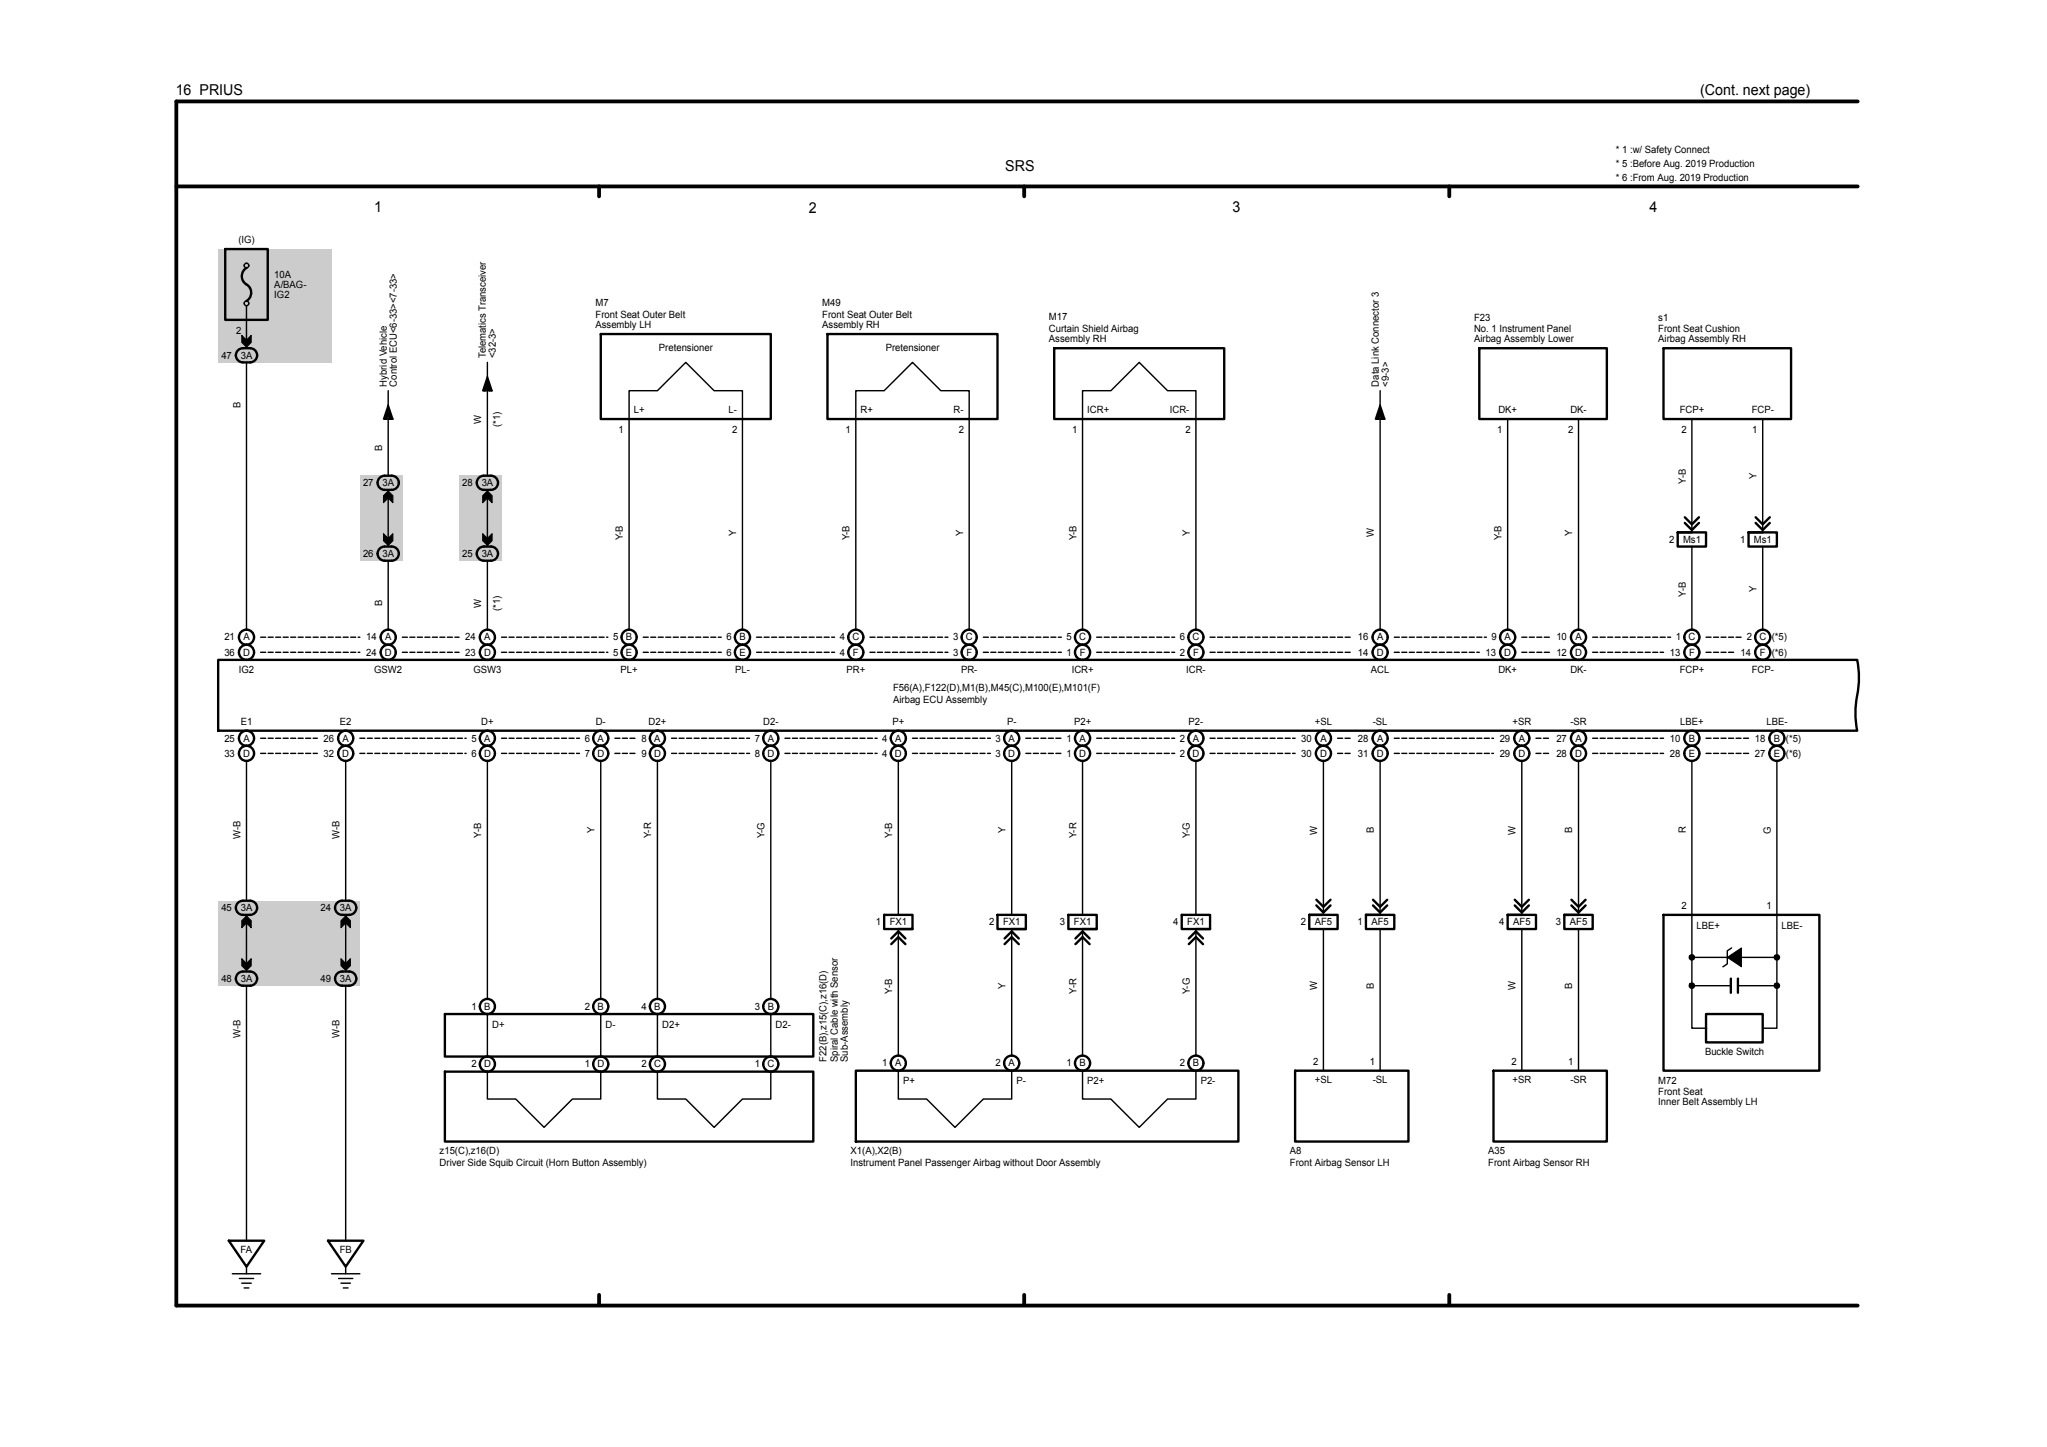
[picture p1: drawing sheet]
<svg xmlns="http://www.w3.org/2000/svg" width="297mm" height="210mm" viewBox="0 0 297 210" stroke-linecap="round" stroke-linejoin="round" font-family="sans-serif">
<path d="M269.5 14.7h-243.9v174.8h243.9M25.6 27.1h243.9M86.9 27v1.5M148.6 27v1.5M210.3 27v1.5M86.9 187.9v1.5M148.6 187.9v1.5M210.3 187.9v1.5" fill="none" stroke="#000" stroke-width=".55"/>
<g fill="#ccc">
<path d="M31.7 130.7h20.5v12.4h-20.5z"/>
<path d="M31.7 36.1h16.4v16.5h-16.4z"/>
<path d="M66.6 69h6.2v12.4h-6.2z"/>
<path d="M52.2 69h6.2v12.4h-6.2z"/>
<path d="M32.7 36.1h6.1v10.3h-6.1z"/>
</g>
<g fill="none" stroke="#000" stroke-width=".34">
<path d="M32.7 36.1h6.1v10.3h-6.1zM35.8 38.9a1.43 1.43 0 0 0 .2 2.5 1.39 1.39 0 0 1-.2 2.3M34.4 51l.2-.3a2.22 2.22 0 0 1 2.5 .3 1.03 1.03 0 0 1 .1 1 1.03 1.03 0 0 1-.9 .6h-1a1.03 1.03 0 0 1-1-.6 1.03 1.03 0 0 1 .1-1zM87.2 48.5h24.6v12.3h-24.6zM120.1 48.5h24.6v12.3h-24.6zM153 50.5h24.6v10.3h-24.6zM214.6 50.5h18.5v10.3h-18.5zM241.4 50.5h18.5v10.3h-18.5zM55 79.7l.2-.2a2.22 2.22 0 0 1 2.5 .2 1.03 1.03 0 0 1 .1 1.1 1.03 1.03 0 0 1-1 .6h-1a1.03 1.03 0 0 1-.9-.6 1.03 1.03 0 0 1 .1-1.1zM55.2 69.2a2.22 2.22 0 0 1 2.5 .3 1.03 1.03 0 0 1 .1 1 1.03 1.03 0 0 1-1 .6h-1a1.03 1.03 0 0 1-1-.7 1.03 1.03 0 0 1 .4-1.2zM69.4 79.7l.2-.2a2.22 2.22 0 0 1 2.5 .2 1.03 1.03 0 0 1 0 1.1 1.03 1.03 0 0 1-.9 .6h-1a1.03 1.03 0 0 1-.9-.6 1.03 1.03 0 0 1 .1-1.1zM69.4 69.5l.2-.3a2.22 2.22 0 0 1 2.5 .3 1.03 1.03 0 0 1 0 1 1.03 1.03 0 0 1-.9 .6h-1a1.03 1.03 0 0 1-.9-.6 1.03 1.03 0 0 1 .1-1z"/>
<path d="M243.4 77.3h4.1v2h-4.1zM243.4 77.3h2.1M244.4 75.1l1.1 1 1-1M244.4 75.9l1.1 1 1-1M253.7 77.3h4.1v2h-4.1zM253.7 77.3h2.1M254.7 75.1l1.1 1 1-1M254.7 75.9l1.1 1 1-1M31.7 95.8h237.8a13.9 13.9 0 0 1-.2 5.9l-.1 2.1 .3 2.2h-237.8zM34.4 131.1l.2-.2a2.22 2.22 0 0 1 2.5 .2 1.03 1.03 0 0 1 .1 1.1 1.03 1.03 0 0 1-.9 .6h-1a1.03 1.03 0 0 1-1-.6 1.03 1.03 0 0 1 .1-1.1zM48.8 131.1l.2-.2a2.22 2.22 0 0 1 2.5 .2 1.03 1.03 0 0 1 .1 1.1 1.03 1.03 0 0 1-.9 .6h-1.1a1.03 1.03 0 0 1-.9-.6 1.03 1.03 0 0 1 .1-1.1zM128.3 132.8h4.1v2h-4.1z"/>
<path d="M129.3 137l1-1 1.1 1M129.3 136.2l1-1 1.1 1M130.3 134.8h2.1M144.7 132.8h4.1v2h-4.1zM145.8 137l1-1 1 1M145.8 136.2l1-1 1 1M146.8 134.8h2M155 132.8h4.1v2h-4.1zM156 137l1.1-1 1 1M156 136.2l1.1-1 1 1M157.1 134.8h2M171.5 132.8h4.1v2h-4.1z"/>
<path d="M172.5 137l1-1 1 1M172.5 136.2l1-1 1 1M173.5 134.8h2.1M190 132.8h4.1v2h-4.1zM190 132.8h2M191 130.6l1 1 1-1M191 131.4l1 1 1-1M198.2 132.8h4.1v2h-4.1zM198.2 132.8h2M199.2 130.6l1 1 1.1-1M199.2 131.4l1 1 1.1-1M218.7 132.8h4.2v2h-4.2z"/>
<path d="M218.7 132.8h2.1M219.8 130.6l1 1 1-1M219.8 131.4l1 1 1-1M227 132.8h4.1v2h-4.1zM227 132.8h2M228 130.6l1 1 1.1-1M228 131.4l1 1 1.1-1M241.4 132.8h22.6v22.6h-22.6zM34.6 141.2a2.22 2.22 0 0 1 2.5 .2 1.03 1.03 0 0 1 .1 1.1 1.03 1.03 0 0 1-.9 .6h-1a1.03 1.03 0 0 1-1-.8 1.03 1.03 0 0 1 .3-1.1zM49 141.2a2.22 2.22 0 0 1 2.5 .2 1.03 1.03 0 0 1 .1 1.1 1.03 1.03 0 0 1-.9 .6h-1.1a1.03 1.03 0 0 1-.9-.8 1.03 1.03 0 0 1 .3-1.1zM64.5 155.5h53.5v10.2h-53.5zM64.5 147.2h53.5v6.1h-53.5z"/>
<path d="M124.2 155.4h55.5v10.3h-55.5zM187.9 155.4h16.5v10.3h-16.5zM216.7 155.4h16.4v10.3h-16.4zM247.5 147.2h8.3v4.1h-8.3zM251.1 142v2.1M252.2 142v2.1M33.2 180.1h5.1l-2.5 3.7zM47.6 180.1h5.1l-2.5 3.7z"/>
<circle cx="35.8" cy="94.7" r="1.1"/>
<circle cx="35.8" cy="92.5" r="1.1"/>
<circle cx="56.3" cy="92.5" r="1.1"/>
<circle cx="56.3" cy="94.7" r="1.1"/>
<circle cx="70.7" cy="92.5" r="1.1"/>
<circle cx="70.7" cy="94.7" r="1.1"/>
<circle cx="91.3" cy="94.7" r="1.1"/>
<circle cx="91.3" cy="92.5" r="1.1"/>
<circle cx="107.7" cy="94.7" r="1.1"/>
<circle cx="107.7" cy="92.5" r="1.1"/>
<circle cx="124.2" cy="92.5" r="1.1"/>
<circle cx="124.2" cy="94.7" r="1.1"/>
<circle cx="140.6" cy="92.5" r="1.1"/>
<circle cx="140.6" cy="94.7" r="1.1"/>
<circle cx="157.1" cy="92.5" r="1.1"/>
<circle cx="157.1" cy="94.7" r="1.1"/>
<circle cx="173.5" cy="92.5" r="1.1"/>
<circle cx="173.5" cy="94.7" r="1.1"/>
<circle cx="200.2" cy="92.5" r="1.1"/>
<circle cx="200.2" cy="94.7" r="1.1"/>
<circle cx="218.7" cy="94.7" r="1.1"/>
<circle cx="218.7" cy="92.5" r="1.1"/>
<circle cx="229" cy="92.5" r="1.1"/>
<circle cx="229" cy="94.7" r="1.1"/>
<circle cx="245.5" cy="92.5" r="1.1"/>
<circle cx="245.5" cy="94.7" r="1.1"/>
<circle cx="255.8" cy="92.5" r="1.1"/>
<circle cx="255.8" cy="94.7" r="1.1"/>
<circle cx="35.8" cy="109.3" r="1.1"/>
<circle cx="35.8" cy="107.1" r="1.1"/>
<circle cx="50.2" cy="109.3" r="1.1"/>
<circle cx="50.2" cy="107.1" r="1.1"/>
<circle cx="70.7" cy="109.3" r="1.1"/>
<circle cx="70.7" cy="107.1" r="1.1"/>
<circle cx="87.2" cy="109.3" r="1.1"/>
<circle cx="87.2" cy="107.1" r="1.1"/>
<circle cx="95.4" cy="109.3" r="1.1"/>
<circle cx="95.4" cy="107.1" r="1.1"/>
<circle cx="111.8" cy="109.3" r="1.1"/>
<circle cx="111.8" cy="107.1" r="1.1"/>
<circle cx="130.3" cy="107.1" r="1.1"/>
<circle cx="130.3" cy="109.3" r="1.1"/>
<circle cx="146.8" cy="109.3" r="1.1"/>
<circle cx="146.8" cy="107.1" r="1.1"/>
<circle cx="157.1" cy="109.3" r="1.1"/>
<circle cx="157.1" cy="107.1" r="1.1"/>
<circle cx="173.5" cy="107.1" r="1.1"/>
<circle cx="173.5" cy="109.3" r="1.1"/>
<circle cx="192" cy="109.3" r="1.1"/>
<circle cx="192" cy="107.1" r="1.1"/>
<circle cx="200.2" cy="109.3" r="1.1"/>
<circle cx="200.2" cy="107.1" r="1.1"/>
<circle cx="220.8" cy="109.3" r="1.1"/>
<circle cx="220.8" cy="107.1" r="1.1"/>
<circle cx="229" cy="109.3" r="1.1"/>
<circle cx="229" cy="107.1" r="1.1"/>
<circle cx="245.5" cy="107.1" r="1.1"/>
<circle cx="245.5" cy="109.3" r="1.1"/>
<circle cx="257.8" cy="109.3" r="1.1"/>
<circle cx="257.8" cy="107.1" r="1.1"/>
<circle cx="70.7" cy="146.1" r="1.1"/>
<circle cx="70.7" cy="154.4" r="1.1"/>
<circle cx="87.2" cy="146.1" r="1.1"/>
<circle cx="87.2" cy="154.4" r="1.1"/>
<circle cx="95.4" cy="146.1" r="1.1"/>
<circle cx="95.4" cy="154.4" r="1.1"/>
<circle cx="111.8" cy="146.1" r="1.1"/>
<circle cx="111.8" cy="154.4" r="1.1"/>
<circle cx="130.3" cy="154.3" r="1.1"/>
<circle cx="146.8" cy="154.3" r="1.1"/>
<circle cx="157.1" cy="154.3" r="1.1"/>
<circle cx="173.5" cy="154.3" r="1.1"/>
</g>
<g fill="none" stroke="#000" stroke-width=".21">
<path d="M35.8 44.4v6.1M35.8 52.6v38.8M56.3 56.7v12.3M70.5 56.7l.2-.8 .3 .8h.1l-.4-1.2-.4 1.2h-.1l.5-1.6 .6 1.6h.1l-.7-2.1-.7 2.1h1.4M70.7 52.6v16.4M200.2 56.7v34.7M56.1 60.8l.2-.7 .3 .7h.1l-.4-1.2-.4 1.2h-.1l.5-1.6 .6 1.6h.1l-.7-2-.7 2h1.4M56.3 71.1v8.2M70.7 71.1v8.2M200 60.8l.2-.7 .3 .7h.1l-.4-1.2-.4 1.2h-.1l.5-1.6 .6 1.6h.1l-.7-2-.6 2h1.3M218.7 60.8v30.6M229 60.8v30.6"/>
<path d="M245.5 60.8v16.5M245.5 79.3v12.1M255.8 60.8v16.5M255.8 79.3v12.1M56.3 81.4v10M70.7 81.4v10M91.3 91.4v-34.7h4.1l4.1-4.1 4.1 4.1h4.1v34.7M124.2 91.4v-34.7h4.1l4.1-4.1 4.1 4.1h4.1v34.7M157.1 91.4v-34.7h4.1l4.1-4.1 4.1 4.1h4.1v34.7M35.8 110.4v20.3M50.2 110.4v20.3M70.7 110.4v34.6"/>
<path d="M87.2 110.4v34.6M95.4 110.4v34.6M111.8 110.4v34.6M130.3 110.4v22.4M146.8 110.4v22.4M157.1 110.4v22.4M173.5 110.4v22.4M192 110.4v22.4M200.2 110.4v22.4M220.8 110.4v22.4M229 110.4v22.4M245.5 110.4v38.8h2"/>
<path d="M257.8 110.4v38.8h-2M35.8 132.8v8.2M50.2 132.8v8.2M130.3 134.8v18.4M146.8 134.8v18.4M157.1 134.8v18.4M173.5 134.8v18.4M192 134.8v20.6M200.2 134.8v20.6M220.8 134.8v20.6M229 134.8v20.6M245.2 138.7a.38 .38 0 0 0 .2 .6 .38 .38 0 0 0 .4-.4 .38 .38 0 0 0-.5-.3l-.1 .1 .1 .3 .2 .1 .2-.2-.1-.1h-.2l.1 .1h12.3l-.1-.1 .1-.1 .2 .2v.2h-.3l-.2-.4a.38 .38 0 0 1 .6 .1 .38 .38 0 0 1-.3 .5 .38 .38 0 0 1-.3-.5v-.1"/>
<path d="M251.2 137.6l-.6 .4v1.9l-.6 .4M35.8 143.1v37M50.2 143.1v37M70.7 155.5v4h4.1l4.1 4.1 4.2-4.1h4.1v-4M70.7 147.2v6.1M87.2 147.2v6.1M95.4 155.5v4h4.1l4.1 4.1 4.1-4.1h4.1v-4M95.4 147.2v6.1M111.8 147.2v6.1M130.3 155.4v4.1h4.1l4.2 4.1 4.1-4.1h4.1v-4.1M157.1 155.4v4.1h4.1l4.1 4.1 4.1-4.1h4.1v-4.1M245.2 142.8a.38 .38 0 0 0 .2 .6 .38 .38 0 0 0 .5-.4 .38 .38 0 0 0-.6-.3l-.1 .1 .1 .3 .2 .2 .2-.2-.1-.2h-.2l.1 .2h5.6"/>
<path d="M257.5 142.8a.38 .38 0 0 0 .2 .6 .38 .38 0 0 0 .5-.4 .38 .38 0 0 0-.6-.3l-.1 .1 .1 .3 .2 .2 .2-.2-.2-.2h-.1l.1 .2h-5.6M33.7 184.9h4.1M34.7 185.5h2.1M35.1 186.2h1.4M35.4 186.9h.7M35.8 183.8v1.1M48.1 184.9h4.1M49.1 185.5h2.1M49.5 186.2h1.3M49.8 186.9h.7M50.2 183.8v1.1"/>
<circle cx="35.8" cy="38.5" r=".34"/>
<circle cx="35.8" cy="44" r=".34"/>
</g>
<path d="M35.1 48.7l.7 .7 .7-.7v1l-.7 .7-.7-.7zM55.6 77.4l.7 .7 .7-.7v1.1l-.7 .7-.7-.7zM56.3 71.3l.7 .6v1.1l-.7-.7-.7 .7v-1.1zM70 77.4l.7 .7 .7-.7v1.1l-.7 .7-.7-.7zM70 71.9l.7-.6 .7 .6v1.1l-.7-.7-.7 .7zM35.1 133.6l.7-.7 .7 .7v1l-.7-.6-.7 .6zM35.1 139.1l.7 .7 .7-.7v1.1l-.7 .6-.7-.6zM49.5 133.6l.7-.7 .6 .7v1l-.6-.6-.7 .6zM49.5 139.1l.7 .7 .6-.7v1.1l-.6 .6-.7-.6zM250.6 138.9l2.1-1.3v2.7z" fill="#000"/>
<path d="M35.1 48.7l.7 .7 .7-.7v1l-.7 .7-.7-.7zM55.6 77.4l.7 .7 .7-.7v1.1l-.7 .7-.7-.7zM56.3 71.3l.7 .6v1.1l-.7-.7-.7 .7v-1.1zM70 77.4l.7 .7 .7-.7v1.1l-.7 .7-.7-.7zM70 71.9l.7-.6 .7 .6v1.1l-.7-.7-.7 .7zM35.1 133.6l.7-.7 .7 .7v1l-.7-.6-.7 .6zM35.1 139.1l.7 .7 .7-.7v1.1l-.7 .6-.7-.6zM49.5 133.6l.7-.7 .6 .7v1l-.6-.6-.7 .6zM49.5 139.1l.7 .7 .6-.7v1.1l-.6 .6-.7-.6zM250.6 138.9l2.1-1.3v2.7z" fill="none" stroke="#000" stroke-width=".15"/>
<g fill="none" stroke="#000" stroke-width=".21" stroke-dasharray=".7 .4">
<path d="M37.8 92.5h14.4M37.8 94.7h14.4M58.4 92.5h8.2M58.4 94.7h8.2M72.8 92.5h15.4M72.8 94.7h15.4M93.3 92.5h11.3M93.3 94.7h11.3M109.8 92.5h11.3M109.8 94.7h11.3M126.2 92.5h11.3M126.2 94.7h11.3"/>
<path d="M142.7 92.5h11.3M142.7 94.7h11.3M159.1 92.5h11.3M159.1 94.7h11.3M175.6 92.5h20.5M175.6 94.7h20.5M202.3 92.5h13.4M202.3 94.7h12.3M220.8 92.5h4.1M220.8 94.7h4.1M231.1 92.5h11.3M231.1 94.7h10.3"/>
<path d="M247.5 92.5h5.2M247.5 94.7h4.1M37.8 107.1h8.2M37.8 109.3h8.2M52.2 107.1h15.4M52.2 109.3h15.4M72.8 107.1h11.3M72.8 109.3h11.3M89.2 107.1h3.1M89.2 109.3h3.1M97.4 107.1h11.4M97.4 109.3h11.4"/>
<path d="M113.9 107.1h13.4M113.9 109.3h13.4M132.4 107.1h11.3M132.4 109.3h11.3M148.8 107.1h5.2M148.8 109.3h5.2M159.1 107.1h11.3M159.1 109.3h11.3M175.6 107.1h12.3M175.6 109.3h12.3M194.1 107.1h2M194.1 109.3h2"/>
<path d="M202.3 107.1h14.4M202.3 109.3h14.4M222.9 107.1h2M222.9 109.3h2M231.1 107.1h10.3M231.1 109.3h10.3M247.5 107.1h6.2M247.5 109.3h6.2"/>
</g>
<g font-size="2.2">
<text x="25.5" y="13.8">16 PRIUS</text>
<text x="246.7" y="13.8">(Cont. next page)</text>
<text x="145.8" y="24.8">SRS</text>
<text x="54.3" y="30.7">1</text>
<text x="117.3" y="30.8">2</text>
<text x="178.8" y="30.8">3</text>
<text x="239.3" y="30.7">4</text>
</g>
<g font-size="1.5">
<text x="234.4" y="22.2">* 1 :w/ Safety Connect</text>
<text x="234.4" y="24.3">* 5 :Before Aug. 2019 Production</text>
<text x="234.4" y="26.3">* 6 :From Aug. 2019 Production</text>
<text x="34.6" y="35.2">(IG)</text>
<text x="39.8" y="40.4">10A</text>
<text x="39.8" y="41.8">A/BAG-</text>
<text x="39.8" y="43.3">IG2</text>
<text x="86.4" y="44.4">M7</text>
<text x="86.4" y="46.1">Front Seat Outer Belt</text>
<text x="86.4" y="47.6">Assembly LH</text>
<text x="119.3" y="44.4">M49</text>
<text x="119.3" y="46.1">Front Seat Outer Belt</text>
<text x="119.3" y="47.6">Assembly RH</text>
<text x="152.2" y="46.5">M17</text>
<text x="213.9" y="46.6">F23</text>
<text x="240.6" y="46.6">s1</text>
<text x="32.1" y="52">47</text>
<text x="34.3" y="48.4">2</text>
<text x="34.9" y="52">3A</text>
<text x="70.5" y="52" transform="rotate(-90 70.5 52)">Telematics Transceiver</text>
<text x="72" y="52" transform="rotate(-90 72 52)">&lt;32-3&gt;</text>
<text x="95.6" y="51">Pretensioner</text>
<text x="128.5" y="51">Pretensioner</text>
<text x="152.2" y="48.2">Curtain Shield Airbag</text>
<text x="152.2" y="49.7">Assembly RH</text>
<text x="213.9" y="48.2">No. 1 Instrument Panel</text>
<text x="213.9" y="49.7">Airbag Assembly Lower</text>
<text x="240.6" y="48.2">Front Seat Cushion</text>
<text x="240.6" y="49.7">Airbag Assembly RH</text>
<text x="34.9" y="59.2" transform="rotate(-90 34.9 59.2)">B</text>
<text x="56.1" y="56.1" transform="rotate(-90 56.1 56.1)">Hybrid Vehicle</text>
<text x="57.6" y="56.1" transform="rotate(-90 57.6 56.1)">Control ECU&lt;6-33&gt;&lt;7-33&gt;</text>
<text x="92" y="59.9">L+</text>
<text x="105.7" y="59.9">L-</text>
<text x="124.9" y="59.9">R+</text>
<text x="138.4" y="59.9">R-</text>
<text x="157.8" y="59.9">ICR+</text>
<text x="169.7" y="59.9">ICR-</text>
<text x="200" y="56.1" transform="rotate(-90 200 56.1)">Data Link Connector 3</text>
<text x="201.5" y="56.1" transform="rotate(-90 201.5 56.1)">&lt;9-3&gt;</text>
<text x="217.4" y="59.9">DK+</text>
<text x="227.9" y="59.9">DK-</text>
<text x="243.7" y="59.9">FCP+</text>
<text x="254.2" y="59.9">FCP-</text>
<text x="55.4" y="65.4" transform="rotate(-90 55.4 65.4)">B</text>
<text x="69.8" y="61.5" transform="rotate(-90 69.8 61.5)">W</text>
<text x="72.6" y="61.9" transform="rotate(-90 72.6 61.9)">(*1)</text>
<text x="89.8" y="62.8">1</text>
<text x="106.2" y="62.8">2</text>
<text x="122.7" y="62.8">1</text>
<text x="139.1" y="62.8">2</text>
<text x="155.6" y="62.8">1</text>
<text x="172" y="62.8">2</text>
<text x="217.2" y="62.8">1</text>
<text x="227.5" y="62.8">2</text>
<text x="244" y="62.8">2</text>
<text x="254.2" y="62.8">1</text>
<text x="52.7" y="70.5">27</text>
<text x="55.5" y="70.5">3A</text>
<text x="67.1" y="70.5">28</text>
<text x="69.9" y="70.5">3A</text>
<text x="244.6" y="70.2" transform="rotate(-90 244.6 70.2)">Y-B</text>
<text x="254.9" y="69.5" transform="rotate(-90 254.9 69.5)">Y</text>
<text x="106.8" y="77.7" transform="rotate(-90 106.8 77.7)">Y</text>
<text x="139.7" y="77.7" transform="rotate(-90 139.7 77.7)">Y</text>
<text x="172.6" y="77.7" transform="rotate(-90 172.6 77.7)">Y</text>
<text x="199.3" y="77.9" transform="rotate(-90 199.3 77.9)">W</text>
<text x="228.1" y="77.7" transform="rotate(-90 228.1 77.7)">Y</text>
<text x="52.7" y="80.8">26</text>
<text x="55.5" y="80.8">3A</text>
<text x="67.1" y="80.8">25</text>
<text x="69.9" y="80.8">3A</text>
<text x="90.4" y="78.4" transform="rotate(-90 90.4 78.4)">Y-B</text>
<text x="123.3" y="78.4" transform="rotate(-90 123.3 78.4)">Y-B</text>
<text x="156.2" y="78.4" transform="rotate(-90 156.2 78.4)">Y-B</text>
<text x="217.9" y="78.4" transform="rotate(-90 217.9 78.4)">Y-B</text>
<text x="242.2" y="78.8">2</text>
<text x="244.2" y="78.8">Ms1</text>
<text x="252.5" y="78.8">1</text>
<text x="254.5" y="78.8">Ms1</text>
<text x="55.4" y="88" transform="rotate(-90 55.4 88)">B</text>
<text x="69.8" y="88.2" transform="rotate(-90 69.8 88.2)">W</text>
<text x="72.6" y="88.7" transform="rotate(-90 72.6 88.7)">(*1)</text>
<text x="244.6" y="86.6" transform="rotate(-90 244.6 86.6)">Y-B</text>
<text x="254.9" y="85.9" transform="rotate(-90 254.9 85.9)">Y</text>
<text x="32.6" y="95.1">36</text>
<text x="32.6" y="93">21</text>
<text x="35.3" y="95.1">D</text>
<text x="35.3" y="93">A</text>
<text x="53.1" y="95.1">24</text>
<text x="53.1" y="93">14</text>
<text x="55.8" y="95.1">D</text>
<text x="55.9" y="93">A</text>
<text x="67.5" y="95.1">23</text>
<text x="67.5" y="93">24</text>
<text x="70.2" y="95.1">D</text>
<text x="70.3" y="93">A</text>
<text x="88.9" y="95.1">5</text>
<text x="88.9" y="93">5</text>
<text x="90.8" y="95.1">E</text>
<text x="90.8" y="93">B</text>
<text x="105.4" y="95.1">6</text>
<text x="105.4" y="93">6</text>
<text x="107.3" y="95.1">E</text>
<text x="107.3" y="93">B</text>
<text x="121.8" y="95.1">4</text>
<text x="121.8" y="93">4</text>
<text x="123.7" y="93">C</text>
<text x="123.8" y="95.1">F</text>
<text x="138.3" y="95.1">3</text>
<text x="138.3" y="93">3</text>
<text x="140.1" y="93">C</text>
<text x="140.2" y="95.1">F</text>
<text x="154.7" y="95.1">1</text>
<text x="154.7" y="93">5</text>
<text x="156.6" y="93">C</text>
<text x="156.7" y="95.1">F</text>
<text x="171.2" y="95.1">2</text>
<text x="171.2" y="93">6</text>
<text x="173" y="93">C</text>
<text x="173.1" y="95.1">F</text>
<text x="197" y="95.1">14</text>
<text x="197" y="93">16</text>
<text x="199.8" y="95.1">D</text>
<text x="199.8" y="93">A</text>
<text x="215.5" y="95.1">13</text>
<text x="216.4" y="93">9</text>
<text x="218.3" y="95.1">D</text>
<text x="218.3" y="93">A</text>
<text x="225.8" y="95.1">12</text>
<text x="225.8" y="93">10</text>
<text x="228.5" y="95.1">D</text>
<text x="228.6" y="93">A</text>
<text x="242.3" y="95.1">13</text>
<text x="243.1" y="93">1</text>
<text x="245" y="93">C</text>
<text x="245.1" y="95.1">F</text>
<text x="252.5" y="95.1">14</text>
<text x="253.4" y="93">2</text>
<text x="255.3" y="93">C (*5)</text>
<text x="255.3" y="95.1">F (*6)</text>
<text x="34.7" y="97.6">IG2</text>
<text x="54.3" y="97.6">GSW2</text>
<text x="68.7" y="97.6">GSW3</text>
<text x="90" y="97.6">PL+</text>
<text x="106.7" y="97.6">PL-</text>
<text x="122.8" y="97.6">PR+</text>
<text x="129.6" y="100.3">F56(A),F122(D),M1(B),M45(C),M100(E),M101(F)</text>
<text x="139.4" y="97.6">PR-</text>
<text x="155.5" y="97.6">ICR+</text>
<text x="172.1" y="97.6">ICR-</text>
<text x="198.9" y="97.6">ACL</text>
<text x="217.4" y="97.6">DK+</text>
<text x="227.9" y="97.6">DK-</text>
<text x="243.7" y="97.6">FCP+</text>
<text x="254.2" y="97.6">FCP-</text>
<text x="32.6" y="107.6">25</text>
<text x="34.9" y="105.2">E1</text>
<text x="35.3" y="107.6">A</text>
<text x="46.9" y="107.6">26</text>
<text x="49.3" y="105.2">E2</text>
<text x="49.7" y="107.6">A</text>
<text x="68.4" y="107.6">5</text>
<text x="69.8" y="105.2">D+</text>
<text x="70.3" y="107.6">A</text>
<text x="84.8" y="107.6">6</text>
<text x="86.4" y="105.2">D-</text>
<text x="86.7" y="107.6">A</text>
<text x="93.1" y="107.6">8</text>
<text x="94.1" y="105.2">D2+</text>
<text x="94.9" y="107.6">A</text>
<text x="109.5" y="107.6">7</text>
<text x="110.7" y="105.2">D2-</text>
<text x="111.4" y="107.6">A</text>
<text x="128" y="107.6">4</text>
<text x="129.5" y="105.2">P+</text>
<text x="129.6" y="102.1">Airbag ECU Assembly</text>
<text x="129.9" y="107.6">A</text>
<text x="144.5" y="107.6">3</text>
<text x="146.1" y="105.2">P-</text>
<text x="146.3" y="107.6">A</text>
<text x="154.7" y="107.6">1</text>
<text x="155.8" y="105.2">P2+</text>
<text x="156.6" y="107.6">A</text>
<text x="171.2" y="107.6">2</text>
<text x="172.5" y="105.2">P2-</text>
<text x="173.1" y="107.6">A</text>
<text x="188.8" y="107.6">30</text>
<text x="190.8" y="105.2">+SL</text>
<text x="191.6" y="107.6">A</text>
<text x="197" y="107.6">28</text>
<text x="199.2" y="105.2">-SL</text>
<text x="199.8" y="107.6">A</text>
<text x="217.6" y="107.6">29</text>
<text x="219.5" y="105.2">+SR</text>
<text x="220.4" y="107.6">A</text>
<text x="225.8" y="107.6">27</text>
<text x="227.9" y="105.2">-SR</text>
<text x="228.6" y="107.6">A</text>
<text x="242.3" y="107.6">10</text>
<text x="243.8" y="105.2">LBE+</text>
<text x="245" y="107.6">B</text>
<text x="254.6" y="107.6">18</text>
<text x="256.3" y="105.2">LBE-</text>
<text x="257.4" y="107.6">B (*5)</text>
<text x="32.6" y="109.8">33</text>
<text x="35.3" y="109.8">D</text>
<text x="46.9" y="109.8">32</text>
<text x="49.7" y="109.8">D</text>
<text x="68.4" y="109.8">6</text>
<text x="70.2" y="109.8">D</text>
<text x="84.8" y="109.8">7</text>
<text x="86.7" y="109.8">D</text>
<text x="93.1" y="109.8">9</text>
<text x="94.9" y="109.8">D</text>
<text x="109.5" y="109.8">8</text>
<text x="111.3" y="109.8">D</text>
<text x="128" y="109.8">4</text>
<text x="129.9" y="109.8">D</text>
<text x="144.5" y="109.8">3</text>
<text x="146.3" y="109.8">D</text>
<text x="154.7" y="109.8">1</text>
<text x="156.6" y="109.8">D</text>
<text x="171.2" y="109.8">2</text>
<text x="173" y="109.8">D</text>
<text x="188.8" y="109.8">30</text>
<text x="191.5" y="109.8">D</text>
<text x="197" y="109.8">31</text>
<text x="199.8" y="109.8">D</text>
<text x="217.6" y="109.8">29</text>
<text x="220.3" y="109.8">D</text>
<text x="225.8" y="109.8">28</text>
<text x="228.5" y="109.8">D</text>
<text x="242.3" y="109.8">28</text>
<text x="245" y="109.8">E</text>
<text x="254.6" y="109.8">27</text>
<text x="257.4" y="109.8">E (*6)</text>
<text x="34.9" y="121.8" transform="rotate(-90 34.9 121.8)">W-B</text>
<text x="49.3" y="121.8" transform="rotate(-90 49.3 121.8)">W-B</text>
<text x="69.8" y="121.6" transform="rotate(-90 69.8 121.6)">Y-B</text>
<text x="86.3" y="120.9" transform="rotate(-90 86.3 120.9)">Y</text>
<text x="94.5" y="121.6" transform="rotate(-90 94.5 121.6)">Y-R</text>
<text x="110.9" y="121.7" transform="rotate(-90 110.9 121.7)">Y-G</text>
<text x="129.4" y="121.6" transform="rotate(-90 129.4 121.6)">Y-B</text>
<text x="145.9" y="120.9" transform="rotate(-90 145.9 120.9)">Y</text>
<text x="156.2" y="121.6" transform="rotate(-90 156.2 121.6)">Y-R</text>
<text x="172.6" y="121.7" transform="rotate(-90 172.6 121.7)">Y-G</text>
<text x="191.1" y="121.1" transform="rotate(-90 191.1 121.1)">W</text>
<text x="199.3" y="120.9" transform="rotate(-90 199.3 120.9)">B</text>
<text x="219.9" y="121.1" transform="rotate(-90 219.9 121.1)">W</text>
<text x="228.1" y="120.9" transform="rotate(-90 228.1 120.9)">B</text>
<text x="244.6" y="120.9" transform="rotate(-90 244.6 120.9)">R</text>
<text x="256.9" y="121" transform="rotate(-90 256.9 121)">G</text>
<text x="244" y="131.9">2</text>
<text x="256.3" y="131.9">1</text>
<text x="32.1" y="132.2">45</text>
<text x="34.9" y="132.2">3A</text>
<text x="46.5" y="132.2">24</text>
<text x="49.3" y="132.2">3A</text>
<text x="127.1" y="134.3">1</text>
<text x="129.1" y="134.3">FX1</text>
<text x="143.5" y="134.3">2</text>
<text x="145.5" y="134.3">FX1</text>
<text x="153.8" y="134.3">3</text>
<text x="155.8" y="134.3">FX1</text>
<text x="170.2" y="134.3">4</text>
<text x="172.3" y="134.3">FX1</text>
<text x="188.7" y="134.3">2</text>
<text x="190.8" y="134.3">AF5</text>
<text x="197" y="134.3">1</text>
<text x="199" y="134.3">AF5</text>
<text x="217.5" y="134.3">4</text>
<text x="219.6" y="134.3">AF5</text>
<text x="225.7" y="134.3">3</text>
<text x="227.8" y="134.3">AF5</text>
<text x="246.2" y="134.8">LBE+</text>
<text x="258.5" y="134.8">LBE-</text>
<text x="32.1" y="142.5">48</text>
<text x="34.9" y="142.5">3A</text>
<text x="46.5" y="142.5">49</text>
<text x="49.3" y="142.5">3A</text>
<text x="145.9" y="143.5" transform="rotate(-90 145.9 143.5)">Y</text>
<text x="191.1" y="143.7" transform="rotate(-90 191.1 143.7)">W</text>
<text x="199.3" y="143.5" transform="rotate(-90 199.3 143.5)">B</text>
<text x="219.9" y="143.7" transform="rotate(-90 219.9 143.7)">W</text>
<text x="228.1" y="143.5" transform="rotate(-90 228.1 143.5)">B</text>
<text x="68.4" y="146.5">1</text>
<text x="70.3" y="146.5">B</text>
<text x="71.4" y="149.1">D+</text>
<text x="84.8" y="146.5">2</text>
<text x="86.7" y="146.5">B</text>
<text x="87.9" y="149.1">D-</text>
<text x="93.1" y="146.5">4</text>
<text x="94.9" y="146.5">B</text>
<text x="96.1" y="149.1">D2+</text>
<text x="109.5" y="146.5">3</text>
<text x="111.4" y="146.5">B</text>
<text x="112.5" y="149.1">D2-</text>
<text x="129.4" y="144.2" transform="rotate(-90 129.4 144.2)">Y-B</text>
<text x="156.2" y="144.2" transform="rotate(-90 156.2 144.2)">Y-R</text>
<text x="172.6" y="144.3" transform="rotate(-90 172.6 144.3)">Y-G</text>
<text x="34.9" y="150.6" transform="rotate(-90 34.9 150.6)">W-B</text>
<text x="49.3" y="150.6" transform="rotate(-90 49.3 150.6)">W-B</text>
<text x="68.4" y="154.9">2</text>
<text x="70.2" y="154.9">D</text>
<text x="84.8" y="154.9">1</text>
<text x="86.7" y="154.9">D</text>
<text x="93.1" y="154.9">2</text>
<text x="94.9" y="154.9">C</text>
<text x="109.5" y="154.9">1</text>
<text x="111.3" y="154.9">C</text>
<text x="119.9" y="154.1" transform="rotate(-90 119.9 154.1)">F22(B),z15(C),z16(D)</text>
<text x="121.6" y="154.1" transform="rotate(-90 121.6 154.1)">Spiral Cable with Sensor</text>
<text x="123" y="154.1" transform="rotate(-90 123 154.1)">Sub-Assembly</text>
<text x="128" y="154.8">1</text>
<text x="129.9" y="154.8">A</text>
<text x="144.5" y="154.8">2</text>
<text x="146.3" y="154.8">A</text>
<text x="154.7" y="154.8">1</text>
<text x="156.6" y="154.8">B</text>
<text x="171.2" y="154.8">2</text>
<text x="173.1" y="154.8">B</text>
<text x="190.5" y="154.5">2</text>
<text x="198.7" y="154.5">1</text>
<text x="219.3" y="154.5">2</text>
<text x="227.5" y="154.5">1</text>
<text x="247.4" y="153.1">Buckle Switch</text>
<text x="131" y="157.4">P+</text>
<text x="147.5" y="157.4">P-</text>
<text x="157.8" y="157.4">P2+</text>
<text x="174.2" y="157.4">P2-</text>
<text x="190.8" y="157.2">+SL</text>
<text x="199.2" y="157.2">-SL</text>
<text x="219.5" y="157.2">+SR</text>
<text x="227.9" y="157.2">-SR</text>
<text x="240.6" y="157.3">M72</text>
<text x="240.6" y="158.9">Front Seat</text>
<text x="240.6" y="160.4">Inner Belt Assembly LH</text>
<text x="63.8" y="167.5">z15(C),z16(D)</text>
<text x="123.4" y="167.5">X1(A),X2(B)</text>
<text x="187.1" y="167.5">A8</text>
<text x="215.9" y="167.5">A35</text>
<text x="63.8" y="169.2">Driver Side Squib Circuit (Horn Button Assembly)</text>
<text x="123.4" y="169.2">Instrument Panel Passenger Airbag without Door Assembly</text>
<text x="187.1" y="169.2">Front Airbag Sensor LH</text>
<text x="215.9" y="169.2">Front Airbag Sensor RH</text>
<text x="34.9" y="181.9">FA</text>
<text x="49.3" y="181.9">FB</text>
</g>
</svg>
